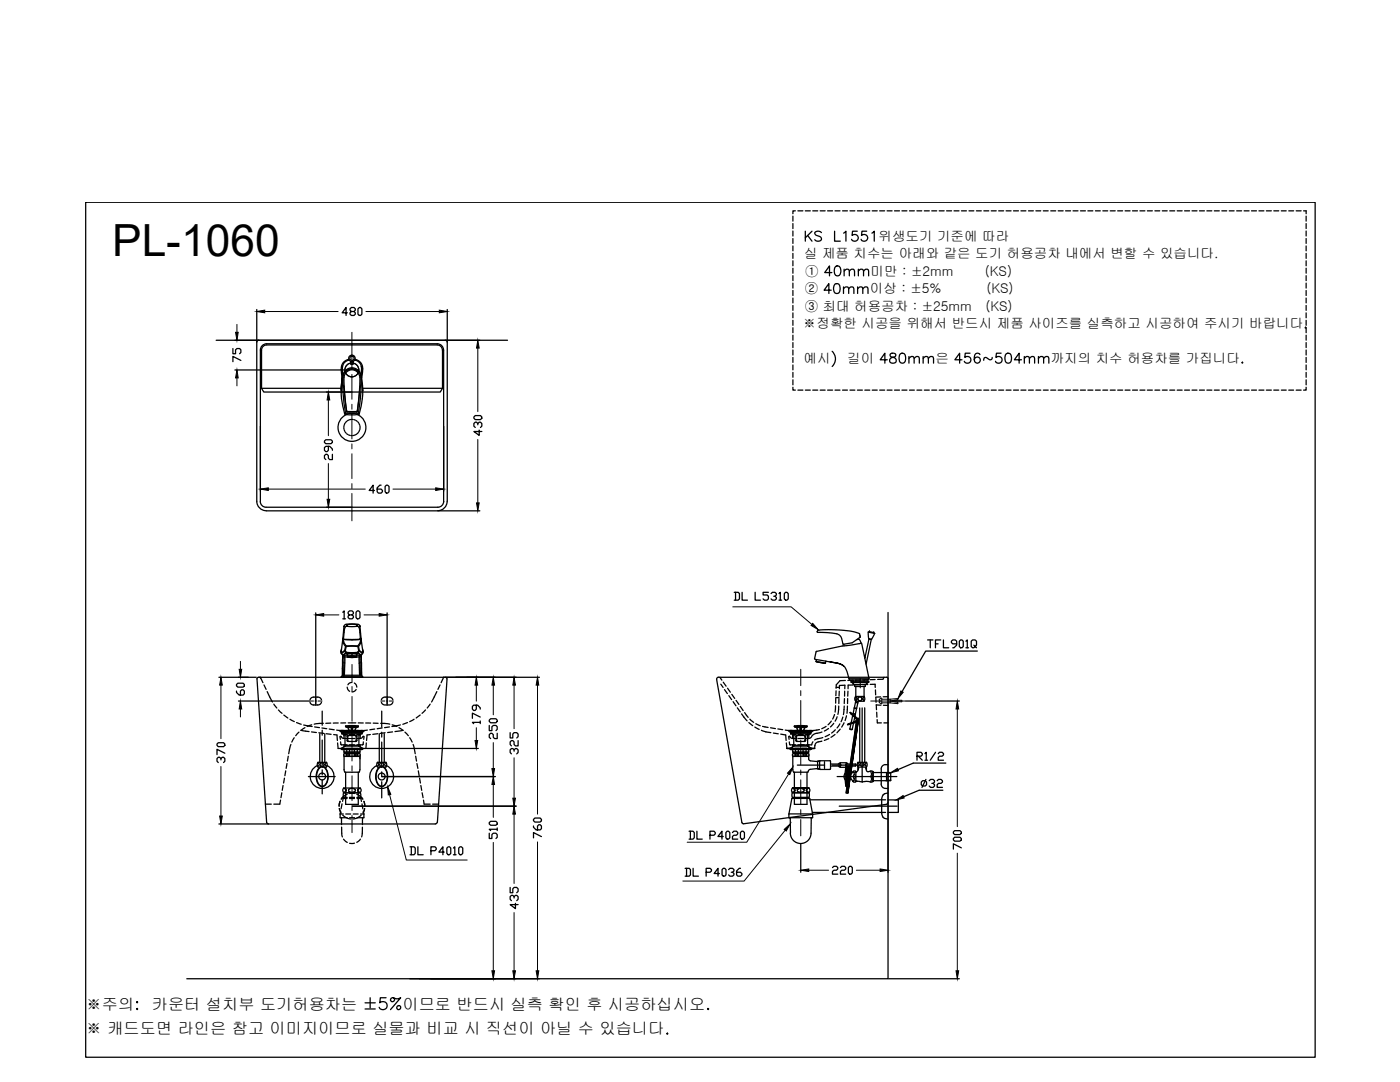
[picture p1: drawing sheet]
<svg xmlns="http://www.w3.org/2000/svg" width="279mm" height="216mm" viewBox="0 0 279 216" stroke-linecap="round" stroke-linejoin="round" font-family="sans-serif">
<g fill="none" stroke="#000" stroke-width=".2">
<path d="M70.2 66.3v5.4M70.2 72.7v1M70.2 74.7v5M70.2 80.7v1M70.2 82.6v5M70.2 88.6v1M70.2 90.5v5M70.2 96.5v1M70.2 98.5v5.4M70.3 132.6v3.4M70.3 137v1M70.3 139v4.9"/>
<path d="M159.8 133.6v3.2M159.8 137.8v1M159.8 139.8v4.9M70.3 144.9v1M70.3 146.9v4.9M70.3 152.8v1M70.3 154.8v5M159.8 145.7v1M159.8 147.7v4.9M159.8 153.6v1M159.8 155.6v5M70.3 160.7v1"/>
<path d="M70.3 162.7v3.4M159.8 161.6v.9M159.8 163.5v3.3"/>
</g>
<!-- layer: 0 -->
<g fill="#000" stroke="#000" stroke-width=".2">
<path d="M47 66.3h.5l-.2 1.6zM47.3 73.8l.2 1.6h-.5zM51.2 62.2l1.6-.3v.5zM65.5 78.2l.3 1.6h-.5zM87.7 61.9l1.6 .3-1.6 .2zM95.4 67.9l.2 1.6h-.5zM52 97.6l1.6-.3v.6zM65.3 99.6h.5l-.3 1.6zM87 97.3l1.5 .3-1.5 .3zM95.1 100.3h.5l-.2 1.6zM44.1 135.1l.3 1.6h-.6zM47.7 133.6h.5l-.2 1.5z"/>
<path d="M63 122.7l1.6-.3v.6zM75.7 122.4l1.6 .3-1.6 .3zM95.1 135.1l.2 1.6h-.5zM98.4 135.1l.3 1.6h-.5zM102.6 135.1l.3 1.6h-.6zM107.3 135.1l.2 1.6h-.5zM162.2 124.4l1.1 1.2-1.4-.8zM77.4 157l.6 1.5-.5 .1zM94.8 147.8h.5l-.2 1.5zM98.2 153.4h.5l-.3 1.6zM98.4 155l.3 1.5h-.5zM102.3 159.3h.6l-.3 1.6z"/>
<path d="M158.2 153.1l-.6 1.5-.4-.3zM177.7 154.2l1.4-.9 .2 .5zM178.9 159.6l1.3-.9 .2 .5zM191.1 139.9l.2 1.6h-.5zM43.8 162.8h.6l-.3 1.6zM102.6 160.9l.3 1.5h-.6zM156.5 165.5l1.2-1.1-.8 1.4zM159.8 173.6l1.6-.2v.5zM175.6 173.4l1.6 .2-1.6 .3zM98.2 193.7h.5l-.3 1.6zM102.3 193.7h.6l-.3 1.6zM107 193.7h.5l-.2 1.6z"/>
<path d="M190.8 193.7h.5l-.2 1.6z"/>
</g>
<g fill="none" stroke="#000" stroke-width=".2">
<path d="M47.3 64.7v1.6M47.3 75.4v1.6M52.8 62.2h14.7M65.5 79.8v7.1M73 62.2h14.7M95.4 69.5v12.6M53.6 97.6h19.3M65.5 92.5v7.1M78.4 97.6h8.6M95.4 87.7v12.6M44.1 136.7v10.7M48 132v1.6"/>
<path d="M61.7 139.9h.9M62.9 139.9h.3M63 139v1.8M63.5 139.9h.8M64.6 122.7h3M72.6 122.7h3.1M76 139.9h.8M77.1 139.9h.3M77.3 139v1.8M77.7 139.9h.8M95.1 136.7v3.2M98.4 136.7v5.9"/>
<path d="M102.6 136.7v8.7M107.3 136.7v25.7M146.2 121.1h11.7l4.1 3.5M173.1 135.7v.9M44.1 152.9v9.9M48 141.5v1.6M68.6 146.6v.8h1.7M68.6 148.6v.7M77.7 158.6l3.4 13h12.1M98.4 148.2v5.2M98.4 156.5v6.6M102.6 151.2v8.1"/>
<path d="M157.4 154.4l-8.4 13.7h-11.9M191.1 141.5v23.4M98.4 168.1v25.6M102.6 162.4v13.9M107.3 168v25.7M156.7 165.7l-8.2 10.1h-12.2M161.4 173.6h4M170.9 173.6h4.7M191.1 170.2v23.5M102.6 182.1v11.6"/>
</g>
<g fill="none" stroke="#000" stroke-width=".25">
<path d="M46.9 67.9h4.6M46.9 73.8h21.8M51.2 61.8v6.4M51.6 67.9l-.3 .2-.1 .2v31.7a1.89 1.89 0 0 0 1.9 1.9M51.6 67.9h37.3M52.2 77.5h15.9M53.2 68.6a1.26 1.26 0 0 0-1.2 1.3M53.2 68.8a1.03 1.03 0 0 0-1 1.1M65.2 78.2h4.9M72.4 77.5h15.9M87.3 68.6a1.26 1.26 0 0 1 1.2 1.3M87.3 68.8a1.03 1.03 0 0 1 1 1.1"/>
<path d="M88.5 69.9v30.2M88.8 67.9l.5 .4-.1 31.7a1.89 1.89 0 0 1-1.9 1.9M89 67.9h6.8M89.3 61.8v6.4M52 85.1v12.9M68.7 84.9l-.1 .2M68.9 84.4l-.2 .3M69.2 84.1l-.2 .2M69.6 83.8l-.3 .2M69.6 86.8l.3 .1M70 83.7l-.3 .1M70 86.9h.3"/>
<path d="M70.1 83.7h.4M70.6 83.7l.3 .1M70.8 86.8l-.3 .1M71 83.9l.3 .2M71.2 86.6l-.3 .2M71.4 84.2l.2 .2M71.5 86.3l-.2 .2M71.7 84.6l.1 .3M71.8 85.9l-.2 .3M71.8 85.4v.3M71.8 85l.1 .3M65.2 101.2h4.9"/>
<path d="M87.5 101.9h8.3M146.5 118.2h.8l.3 .2v1.1l-.3 .3h-.8M146.8 118.2v1.6M148.1 118.2v1.6h1.1M150.7 118.2v1.6h1.1M153.4 118.2h-1.1v.5h.8l.3 .3v.5l-.3 .3h-.5l-.3-.3M153.9 118.4l.3-.2h.5l.2 .2v.3l-.2 .3h-.3M154.7 119l.2 .2v.3l-.2 .3h-.5l-.3-.3M155.5 118.4l.2-.2v1.6M155.5 119.8h.5M156.8 118.2h.3l.2 .2v1.1l-.2 .3h-.3l-.3-.3v-1.1zM43.7 135.1h5.9"/>
<path d="M47.6 139.9h14.1M52 135.1l.5 1.1M52.7 136.7l.4 .9M53.3 138l1.1 2.1M63 122.3v18.2M64.2 139.6l-.5-.5h-1.2l-.4 .2-.2 .4M69.3 137.1l.1 .5 .4 .3M70.3 136.2l-.5 .1-.4 .3M70.7 136.3l.4 .3 .1 .5M71.1 137.6l-.3 .3-.5 .2M77.3 122.3v18.2M78.4 139.6l-.2-.3-.4-.2h-1.1l-.4 .2-.2 .4"/>
<path d="M87.2 138l-1.1 2.1M87.8 136.7l-.4 .9M88.5 135.1l-.5 1.1M88.6 135.1h19.1M143.4 135.1l-.3 .2-.1 .3M143.7 135.1l.4 .6M143.8 136.5l.5 .7M144.3 136.1l.6 .8M144.6 137.6l.6 .8M145.2 137.3l.6 .8M145.5 138.8l.5 .8M146.1 138.5l.5 .9"/>
<path d="M146.9 139.8l.6 .8M166.8 139.3v1M166.8 139.2h.6M166.9 137.9l-.1 .9M166.9 137.2h.6M167.4 139.4v1M167.5 137.9l-.1 1M167.5 137.4v-.6l1.1-.1v.7M168.5 139.4v1M168.6 137.9v1M168.7 135.8h-1.1l-.7 .8v.7M169.2 139.4l-.1 1"/>
<path d="M169.2 137.9v1M170.2 135.7l-1 .1M170.2 136.7h-.9l-.1 .7M170.3 135.7v1M171.7 135.7h-1M171.7 136.6l-1 .1M173.2 135.6l-1 .1M173.2 136.6h-1M173.7 136.6l.9-.1 .1 .7M174.6 135.6h-.9M174.7 137.7l.1 1M174.8 139.1v1"/>
<path d="M175.7 139.1h-.9M176.4 135.1l-.2 .4-1 .1M177 135.1l.2 .3M177.2 122.2v73.1h-139.9M177.2 139h-.9M180.7 139.9h10.8M54.7 140.5l.5 .8M55.6 141.7l.7 .6M56 159.7l-.2 .8h-1.1M56.2 158.2l-.1 1M56.5 156.7l-.2 1M56.6 142.7l.8 .6"/>
<path d="M56.8 155.3l-.2 .9M57 153.8l-.1 1M57.3 152.4l-.2 .9M57.5 150.9l-.1 1M57.9 143.5l.8 .5M58.1 148.5l-.5 1.9M58.7 147.2l-.5 .9M59.2 144.2l.9 .3M59.7 146.1l-.7 .7M60.6 144.7l1.7 .3M60.9 145.2l-.9 .5 1.7 .3M62.2 146l.9 .2"/>
<path d="M62.2 144.6l-.9 .4M62.8 145l1 .2M63.6 146.2l1 .1M64.2 140.1l-.3 .4-.4 .2h-1l-.4-.2-.2-.4M64.2 145.3l1 .1M64.5 144.3l-1.8 .2M65.1 146.4l1 .1M65.7 145.5l1 .1M66 144.3h-1M66.6 146.6l.6 .1 .1 1.1M67.2 145.7l.6 .1M67.4 148.2l.1 1.1h1"/>
<path d="M67.5 144.3h-1M67.8 145.8h.9M67.8 145.8l.8 .8h.7M68 148l.1 .6h1.2M68.5 159.3h.8M68.5 159.3l-.1 .6M68.6 158.2v.9h.7M68.6 147.4l-.7-.5v.6M68.6 146.7h.7M69 144.2l-1 .1M69 145.8h1.3M69 149.3h1"/>
<path d="M69.3 159.2h-.6l-.2 .1M69.5 144.2h1.5M69.7 159.1h1M69.7 148.6h1M69.7 159.3h1M69.7 159.2h1M69.8 146.6h.9M69.8 146.7h.9M70.3 147.4h.5M70.5 145.8h1M70.5 149.3h1M71.2 146.6h.7v.8h-.6"/>
<path d="M71.2 159.2h.6l.2 .1M71.2 159.3h.8M71.5 144.2l1 .1M71.9 147.4l.7-.5v.6M71.9 148.6v.7M71.9 158.2l.1 .4-.1 .5h-.7M72 145.8h.7M72 159.3l.1 .6M72.5 148l-.1 .6h-1.2M72.7 145.8l-.8 .9h-.7M73 144.3h1M73.1 148.2l-.1 1.1h-1"/>
<path d="M73.1 149.3h22.4M73.3 145.7l-.6 .1M73.9 146.6l-.6 .1-.1 1.1M74.5 144.3h1M74.8 145.5l-1 .1M75.4 146.4l-1 .1M76 144.3l1.8 .2M76.3 145.3l-1 .1M76.3 155h22.5M76.9 146.2l-1 .1M77.7 145l-.9 .2M78.3 144.6l.9 .4"/>
<path d="M78.3 146l-.9 .2M78.4 140.1l-.2 .4-.4 .2h-1.1l-.4-.2-.2-.4M79.6 145.2l.9 .5M79.9 144.6l-1.7 .4M80.4 145.7l-1.6 .3M80.8 146.1l.7 .7M81.3 144.2l-.9 .3M81.8 147.2l.5 .9M82.4 148.5l.5 1.9M82.6 143.5l-.8 .5M83 150.9l.1 1M83.2 152.4l.2 .9"/>
<path d="M83.5 153.8l.2 1M83.7 155.3l.2 .9M83.9 142.7l-.8 .6M84 156.7l.2 1M84.2 158.2l.2 1M84.5 159.7l.1 .8h1.3M84.9 141.7l-.7 .6M85.9 140.5l-.6 .8M146.3 140l.6 .8M147.2 141.2l.5 .8M147.7 141l.6 .8M148 142.4l1.1 1.4"/>
<path d="M148.6 142.2l.7 .9M149.5 144.2l.7 .6M149.6 143.5l.8 .6M150.6 145.1l.9 .4M150.8 144.4l.9 .4M152 145.7l1.8 .5M152.2 144.9l1.1 .3M153.8 145.2l.9 .2M154.3 146.3l1 .1M155.2 145.5l1 .1M155.8 146.5l1 .2 .1 1.1M156.7 145.7l.6 .1"/>
<path d="M156.9 148.2l.1 1.1h1.2M157.3 145.8h1M157.3 145.8l.9 .8M157.5 148l.2 .6h1.1M158 159.3h3.6l.6 3.1v.8h-4.8v-.8zM158.1 158.2v.9M158.1 159.1h3.4M158.2 146.6v.8M158.2 147.4l-.7-.5v.6M158.2 146.6v.1M158.2 148.6v.7M158.2 146.7h.6"/>
<path d="M158.2 147.4h.6M158.3 159.2l-.3 .1M158.6 145.8h1.2M158.6 149.3h1M158.8 146.6l-.6 .1M159.2 147.4h1.2M159.2 148.6h1.5M159.3 146.6h1M159.3 146.7h1M160.1 145.8h.9M160.1 149.3h.9M160.8 146.6h.6"/>
<path d="M160.9 147.4h.5M161.3 159.2l.3 .1M161.4 146.6v.8M161.4 146.6v.1M161.4 158.2v.9M161.5 145.8h.8M162.2 148l-.2 .6h-1.1M162.3 145.8l-.9 .9h-.6M163.5 145.6l-1.2 .2M164 147.9l-.8 .2-.4 .2-.2 1h-1.2v-.7M164 146.1l-.3 .1a1.79 1.79 0 0 0-1.8 .9l-.5 .3M164.2 147.2l-1.6 .5"/>
<path d="M164.9 144.9l-.9 .5M165.4 145.4l-.9 .5M165.4 147.4l-.9 .3M165.6 146.6l-.9 .4M165.9 143.9l-.7 .7M166.4 144.3l-.7 .7M166.6 142.6l-.4 .9M166.6 146.6l-.8 .5M166.7 145.6l-.7 .7M166.8 140.8l-.1 1.3M167.1 143l-.4 .9M167.4 140.9l-.2 1.7"/>
<path d="M167.6 144.4l-.6 .9M167.7 145.5l-.7 .7M168.2 143.1l-.3 .9M168.4 144.2l-.4 .9M168.5 140.9l-.2 1.7M168.9 142.8l-.2 1M169.1 140.9l-.1 1.4M175 142.1v1M175 143.6l.1 .6h.8M175.8 140.7l-.9-.1v1M176.3 140.7l.9 .1M176.4 144.2h.8"/>
<path d="M182.3 152.3l-3.1 1.3M183.4 157.7l-3.1 1.3M43.7 164.4h9.9M53 160.5h1.1M53.2 164l.4 .4M67.9 162.4v.8l.3 .1v1.2M67.9 162.4h.6M68 161.9l-.1 .5M68.1 163.2h1.2M68.2 165l.1 2M68.3 160.4l-.2 1M68.6 167.4l.7 .7"/>
<path d="M69 162.4h1M69.8 163.2h1M70.4 160.9h32.6M70.5 162.4h1M70.7 168.2l-.9 .1M71.2 163.2h1.3M71.9 167.4l-.7 .7M72 162.4h.6M72.2 160.4l.2 1M72.3 165.1l-.1 1.9M72.5 161.9l.1 1.3-.3 .1v1.2M81.8 169h.8l.3 .2v1.1l-.3 .3h-.8"/>
<path d="M82.1 169v1.6M83.4 169v1.6h1.1M86 169.7h.8l.3-.2v-.3l-.3-.2h-.8v1.6M86.3 160.5h1.2M87.3 164l-.4 .4M88.6 170h-1l.8-1v1.6M89.2 169.2l.3-.2h.2l.3 .2v1.1l-.3 .3h-.2l-.3-.3zM90.5 169.2l.3-.2v1.6M90.5 170.6h.5M91.5 169.2l.3-.2h.3l.3 .2v1.1l-.3 .3h-.3l-.3-.3zM157.4 162.4h4.8M157.6 163.2l.2 3.1"/>
<path d="M159.8 168.4v5.6M162 163.2l-.1 3a2.06 2.06 0 0 1-2.1 2.1 2.06 2.06 0 0 1-2.1-2.1M177.2 160.1l-.3 .4M177.2 160.2v13.8M81.8 195.3h25.9M177.3 195.3h14.2"/>
</g>
<!-- layer: 6 -->
<g fill="none" stroke="#000" stroke-width=".25">
<path d="M63.3 152.8a2.38 2.38 0 0 0-.9 3.6 2.38 2.38 0 0 0 3.8 0 2.38 2.38 0 0 0-.9-3.6M63.4 152.2l.3 .4-.3 .3M63.5 152.1a.79 .79 0 0 0 0 .9l.4 .1M63.5 152.1h1.7M63.7 153.2a.99 .99 0 0 1 1-.2 .99 .99 0 0 1 .6 .9 2.66 2.66 0 0 1-.7 3 1.28 1.28 0 0 1-1.5-1.4 2.84 2.84 0 0 1 .6-2.3zM63.7 153.3a.87 .87 0 0 1 1-.2 .87 .87 0 0 1 .5 .8 2.43 2.43 0 0 1-.7 3 1.33 1.33 0 0 1-1.3-1.6l.1-1.1zM63.8 146.4v5.7M64.8 146.4v5.7M65.1 152.1a.79 .79 0 0 1 0 .9l-.4 .1M65.2 152.2l-.2 .1a.33 .33 0 0 0-.1 .4 .33 .33 0 0 0 .3 .2M75.2 152.8a2.38 2.38 0 0 0-.9 3.6 2.38 2.38 0 0 0 3.7 0 2.38 2.38 0 0 0-.9-3.6M75.3 152.2l.1 .1a.33 .33 0 0 1 .2 .4 .33 .33 0 0 1-.3 .2"/>
<path d="M75.3 152.1a.79 .79 0 0 0 0 .9l.5 .1M75.4 152.1h1.6M75.6 153.2a.99 .99 0 0 1 1-.2 .99 .99 0 0 1 .6 .9 2.66 2.66 0 0 1-.7 3 1.28 1.28 0 0 1-1.5-1.4 2.84 2.84 0 0 1 .6-2.3zM75.6 153.3a.89 .89 0 0 1 .9-.2 .89 .89 0 0 1 .6 .8 2.43 2.43 0 0 1-.7 3 1.31 1.31 0 0 1-1.3-1.6v-1.1zM75.7 146.4v5.7M76.7 146.4v5.7M77 152.1a.79 .79 0 0 1 0 .9l-.4 .1M77.1 152.2l-.3 .4 .3 .3M167.1 155h11.9M168.4 154.9l.3 .7M168.7 154.3l-.3 .6M168.8 153l-.1 2 .2 1.9"/>
<path d="M168.8 153.1v3.8M168.9 156.9h.4M169 153v3.9M169 153l-.2 .1M169 156.9h.2M169 155.4h.3M169 155.3h.3M169 155.2h.3M169 155.1h.3M169 155.9h.3M169 155.8h.3M169 155.7h.3"/>
<path d="M169 155.6h.3M169 155.5h.3M169 156.6h.3M169 156.5h.3M169 156.3h.3M169 156.2h.3M169 156.1h.3M169 156h.3M169 156.4h.3M169 156.8h.3M169 156.7h.3M169 154.4h.3"/>
<path d="M169 154.5h.3M169 154.6h.3M169 154.7h.3M169 154.8h.3M169 154.9h.3M169 155h.3M169 154.2h.3M169 154.3h.3M169 153h.3M169 153.1h.3M169 153.6h.3M169 153.2h.3"/>
<path d="M169 153.3h.3M169 153.5h.3M169 153.4h.3M169 153.7h.3M169 154h.3M169 153.8h.3M169 153.9h.3M169 154.1h.3M169.2 156.9l.1 .1M169.3 153l.1-.1v4.1h-.1M169.3 153v4M169.3 153h-.3"/>
<path d="M169.4 155.3h.4M169.4 154.6h.4M169.8 154.5v.9l.4 .5M170.1 154.1l-.3 .4M170.2 155.9a.39 .39 0 0 0 .6 0h.3M170.2 154.1h-.1M170.3 156l.2-.4 .2 .4M170.4 154.6a.38 .38 0 0 1 .3 .3 .38 .38 0 0 1-.3 .4zM170.7 153.9l-.2 .4-.2-.4M170.8 153.9a.43 .43 0 0 0-.6 .1M170.8 154v1.9M170.8 155.8h.1"/>
<path d="M170.8 154h.1M170.9 155.9h.1M170.9 154l-.1 .1M171 154l-.1 .1M171.1 155.9h.5M171.2 152.2l.3 .4-.3 .3M171.2 152.1a.79 .79 0 0 0 0 .9M171.2 153.1h1.7v.7l.4 .2M171.2 153.4h.1l-.1 .2M171.2 153.1v.7l-.3 .2M171.2 152.1h1.7M171.3 153.1v.3"/>
<path d="M171.6 141.3v10.8M172.1 141.3v14.8M172.6 141.2v10.9M172.6 155.9l-1 .1M172.8 153.1v.3M172.9 152.1a.79 .79 0 0 1 0 .9M172.9 153.4h-.1l.1 .2M173 152.2l-.2 .1a.33 .33 0 0 0-.1 .4 .33 .33 0 0 0 .3 .2M173.2 154l.7-.2 .4 .2M173.8 153.9l.2 .5 .2-.5M173.9 154.6a.37 .37 0 0 1 .3 .3 .37 .37 0 0 1-.3 .4zM174.2 156l-.2-.5-.2 .6"/>
<path d="M174.3 155.8h.1M174.3 154v1.9v-.1M174.3 154.1l3.5 .1M174.3 155.9l-.4 .2-1.3-.2M175.9 153.5v2.9a1 1 0 0 0 1.3 .9M176.9 154.1l.9 .1M176.9 154.1v1.7M177.2 152.6a1.01 1.01 0 0 0-1.3 .8M177.8 154.2v1.5M177.8 155.7l-.9 .1M177.8 155.7l-3.5 .1"/>
<circle cx="64.3" cy="154.9" r=".69"/>
<circle cx="64.3" cy="152.6" r=".38"/>
<circle cx="76.1" cy="152.6" r=".38"/>
<circle cx="76.2" cy="154.9" r=".69"/>
<circle cx="172.1" cy="152.6" r=".38"/>
</g>
<!-- layer: 3 -->
<g fill="none" stroke="#000" stroke-width=".25">
<path d="M158.2 43.1v1M158.2 44.6v1M158.2 46.1v1M158.2 47.6v1M158.2 49.1v1M158.2 50.6v1M158.2 52v1M158.2 53.5v1M158.2 55v1M158.2 56.5v1M158.2 58v1M158.2 59.5v.9"/>
<path d="M158.7 42.1h-.5v.5M159.2 42.1h1M160.7 42.1h1M162.2 42.1h1M163.7 42.1h1M165.2 42.1h1M166.6 42.1h1M168.1 42.1h1M169.6 42.1h1M171.1 42.1h1M172.6 42.1h1M174.1 42.1h1"/>
<path d="M175.6 42.1h1M177 42.1h1M178.5 42.1h1M180 42.1h1M181.5 42.1h1M183 42.1h1M184.5 42.1h1M185.9 42.1h1M187.4 42.1h1M188.9 42.1h1M190.4 42.1h1M191.9 42.1h1"/>
<path d="M193.4 42.1h1M194.9 42.1h.9M196.3 42.1h1M197.8 42.1h1M199.3 42.1h1M200.8 42.1h1M202.3 42.1h1M203.8 42.1h.9M205.3 42.1h.9M206.7 42.1h1M208.2 42.1h1M209.7 42.1h1"/>
<path d="M211.2 42.1h1M212.7 42.1h1M214.1 42.1h1M215.6 42.1h1M217.1 42.1h1M218.6 42.1h1M220.1 42.1h1M221.6 42.1h1M223.1 42.1h.9M224.5 42.1h1M226 42.1h1M227.5 42.1h1"/>
<path d="M229 42.1h1M230.5 42.1h1M232 42.1h.9M233.4 42.1h1M234.9 42.1h1M236.4 42.1h1M237.9 42.1h1M239.4 42.1h1M240.9 42.1h1M242.3 42.1h1M243.8 42.1h1M245.3 42.1h1"/>
<path d="M246.8 42.1h1M248.3 42.1h1M249.8 42.1h1M251.2 42.1h1M252.7 42.1h1M254.2 42.1h1M255.7 42.1h1M257.2 42.1h1M258.7 42.1h1M260.2 42.1h.5v.5M260.7 43.1v1M260.7 44.6v1"/>
<path d="M260.7 46.1v1M260.7 47.6v1M260.7 49.1v1M260.7 50.6v1M260.7 52v1M260.7 53.5v1M260.7 55v1M260.7 56.5v1M260.7 58v1M260.7 59.5v.9M158.2 77.3v.5h.5M158.2 61v.9"/>
<path d="M158.2 62.4v1M158.2 63.9v1M158.2 65.4v1M158.2 66.9v1M158.2 68.4v1M158.2 69.8v1M158.2 71.3v1M158.2 72.8v1M158.2 74.3v1M158.2 75.8v1M159.2 77.8h1M160.7 77.8h1"/>
<path d="M162.2 77.8h1M163.7 77.8h1M165.2 77.8h1M166.6 77.8h1M168.1 77.8h1M169.6 77.8h1M171.1 77.8h1M172.6 77.8h1M174.1 77.8h1M175.6 77.8h1M177 77.8h1M178.5 77.8h1"/>
<path d="M180 77.8h1M181.5 77.8h1M183 77.8h1M184.5 77.8h1M185.9 77.8h1M187.4 77.8h1M188.9 77.8h1M190.4 77.8h1M191.9 77.8h1M193.4 77.8h1M194.9 77.8h.9M196.3 77.8h1"/>
<path d="M197.8 77.8h1M199.3 77.8h1M200.8 77.8h1M202.3 77.8h1M203.8 77.8h.9M205.3 77.8h.9M206.7 77.8h1M208.2 77.8h1M209.7 77.8h1M211.2 77.8h1M212.7 77.8h1M214.1 77.8h1"/>
<path d="M215.6 77.8h1M217.1 77.8h1M218.6 77.8h1M220.1 77.8h1M221.6 77.8h1M223.1 77.8h.9M224.5 77.8h1M226 77.8h1M227.5 77.8h1M229 77.8h1M230.5 77.8h1M232 77.8h.9"/>
<path d="M233.4 77.8h1M234.9 77.8h1M236.4 77.8h1M237.9 77.8h1M239.4 77.8h1M240.9 77.8h1M242.3 77.8h1M243.8 77.8h1M245.3 77.8h1M246.8 77.8h1M248.3 77.8h1M249.8 77.8h1"/>
<path d="M251.2 77.8h1M252.7 77.8h1M254.2 77.8h1M255.7 77.8h1M257.2 77.8h1M258.7 77.8h1M260.7 77.3v.5h-.5M260.7 61v.9M260.7 62.4v1M260.7 63.9v1M260.7 65.4v1M260.7 66.9v1"/>
<path d="M260.7 68.4v1M260.7 69.8v1M260.7 71.3v1M260.7 72.8v1M260.7 74.3v1M260.7 75.8v1M71.3 82.7a2.78 2.78 0 0 1 1.2 4.3 2.78 2.78 0 0 1-4.5 0 2.78 2.78 0 0 1 1.2-4.3M68.1 149.3h4.3M68.1 145.9h4.3M68.1 145.9l.2 .1M68.1 145.8v.1M68.1 145.8h.1"/>
<path d="M68.1 145.8h4.2M68.2 149.4l.1 .2 4-.1M68.2 146v.1M68.2 146.1h.1M68.3 146.4h.1M68.3 146h.1M68.3 146h3.9M68.3 146.3l-.1 .1M68.3 146.1h3.9M68.3 146.3h3.9M68.5 146.1v.2M68.6 150.8l.3 .1 .2-.1"/>
<path d="M68.6 150.1h.6M68.6 149.6l.1 .5h2.9M68.9 146.4v2.5l-.8 .4M68.9 148.6v.3M68.9 148.9h2.7M68.9 148.7h2.7M68.9 150.1v.3h2.7v-.3M69 154.1v6.4h2.5v-6.4M69 144.8l.1 .3h2.3l.1-.2h-2.5M69 144.9l1.5-.1 1 .1M69.1 150.5l-.4-.1-.1 .4M69.2 150.5h.5"/>
<path d="M69.2 150.5v.3h.5v-.3M69.2 149.6v.4h.6M69.3 147l.2-.2h1.5l.2 .2v.7l-.2 .2h-1.5l-.2-.2M69.3 147v.8M69.4 145.2l-.1-.1 .8 .1M69.4 145.2l.2 .3-.2 .3M69.6 146.8l-.2 .2v.7l.2 .2M69.7 150.8l.5 .1M69.8 150h.9M69.8 149.6v.4M70.1 145.2h.3M70.1 145.2v.6"/>
<path d="M70.2 145.1v.5M70.2 150.4l-.5 .1M70.3 150.9h-1.6v2.7l.1 .5M70.3 150.9h1.3M70.3 150.4l.5 .1M70.3 145.1v.5M70.3 145.6h-.1v.2M70.3 145.6v.2M70.4 145.2v.6M70.7 149.6v.4h.6v-.4M70.8 150.5h.6v.3h-.6zM70.8 150.8l-.5 .1"/>
<path d="M70.9 146.8l.2 .2v.7l-.2 .2M71.1 145.2l.1-.1-.8 .1M71.1 145.2l-.2 .3 .2 .3M71.3 150.1h.5M71.4 150.5l.4-.1 .1 .4M71.4 150.8l.2 .1 .3-.1M71.6 146.4v2.5M71.6 148.6v.3M71.6 148.9l.8 .4M71.6 150.9l.2 .1M71.8 153.6l-.1 .5h-2.9M71.8 149.6v.4l-.2 .1"/>
<path d="M71.8 151v2.6M71.9 146.1v.2M72.2 146.3v.1h-3.9M72.2 146v.1M72.2 146h.1M72.3 149.4v.1M72.3 145.8h.1M72.4 145.9l-.2 .1M72.4 145.8v.1M157.6 149.3h4.4M157.7 145.9h4.2M157.7 145.8v.1"/>
<path d="M157.7 145.9l.1 .1M157.7 145.8h-.1M157.7 145.8h4.2M157.8 149.4v.2l4-.1M157.8 146v.1M157.8 146.1h.1M157.8 146h.1M157.8 146.4h.1M157.8 146h4M157.8 146.3v.1M157.8 146.3h4v.1h-4M157.8 146.1h4"/>
<path d="M158.1 146.1v.2M158.2 150.8l.2 .1 .3-.1M158.2 150.1h.5M158.2 149.6l.1 .5h2.9M158.4 148.6l.1 .3M158.4 150.1v.3h2.8v-.3M158.4 146.4v2.5M158.4 148.9h2.8M158.4 148.7h2.8M158.4 148.9l-.8 .4M158.5 154.1v6.4h2.6v-6.4M158.6 144.8v.3h2.4l.1-.2"/>
<path d="M158.6 144.9l1.5-.1 1 .1h-2.6M158.7 150.5l-.4-.1-.1 .4M158.7 150.5v.3h.6v-.3M158.7 150.5h.6M158.8 149.6v.4h.5M158.8 147l.2-.2h1.6l.2 .2v.8l-.2 .1h-1.6l-.2-.2M158.8 147v.8M158.9 145.2l-.1-.1 .9 .1M158.9 145.2l.3 .3-.2 .3M159.1 152.7h5.4M159.2 146.8l-.2 .2v.8l.2 .1M159.3 150.8l.5 .1"/>
<path d="M159.3 150h1M159.3 149.6v.4M159.7 145.2v.6M159.7 145.8v-.2h.2v.2M159.8 145.1l-.1 .5M159.8 150.4l-.5 .1M159.8 150.4l.5 .1M159.9 145.1v.5M159.9 145.2v.6M160.3 149.6v.4h.6v-.4M160.3 150.5v.3h.6v-.3M160.3 150.5h.6"/>
<path d="M160.3 150.8l-.5 .1M160.4 146.8l.2 .2v.8l-.2 .1M160.7 145.2l.1-.1-1.1 .1M160.7 145.2l-.3 .3 .2 .3M160.9 150.1h.5M160.9 150.5l.4-.1 .1 .4M160.9 150.8l.3 .1 .2-.1M161.1 150.9h.1M161.2 148.9l.8 .4h-4.4M161.2 148.6l-.1 .3M161.2 146.4v2.5M161.3 153.8l-.1 .3h-2.8"/>
<path d="M161.4 151l-3.2-.1v2.7l.2 .5M161.4 151.4l.3 .4M161.4 149.6v.4l-.2 .1M161.4 151v.4M161.5 146.1v.2M161.7 151.8l1.6 .1M161.8 146h.1M161.8 146v.1M161.8 149.4v.1M161.9 145.8h.1M161.9 145.9l-.1 .1M161.9 145.8v.1"/>
<path d="M163.3 153.5h-1.6l-.4 .3M163.3 151.9h.1M163.3 153.4v.1M163.3 153.5h.3M163.3 151.9h.3M163.6 151.9h-.4v1.5h.4M163.6 151.9v1.6M163.6 153.5h2M164.5 152v1.3M165.6 151.8l.1 .1M165.6 151.8l-2 .1M165.7 152.5h2"/>
<path d="M165.8 151.9l-.1 1.5-.1 .1M166.1 152.7h6.2M167.6 152.8l.1 .1M167.7 152.4l-.1 .1M167.7 152.4h.1M167.7 152.9h.1M167.7 152.4l.1 .1M167.7 152.5l.1 .1M167.8 152.8l-.1 .1h-1.9M167.8 152.6v.2M168.9 152.2l.3 .3M168.9 152.2h-1.2l-.3 .3"/>
<path d="M168.9 152.5h1.9l-.1 .4h-1.8M168.9 152.9h.1M168.9 152.4h.1M168.9 152.4v.5M168.9 152.4l.1 .1M169 152.9h-.1M169 152.8l-.1 .1M169.2 152.9l-.3 .2h-1.2l-.3-.2M27.4 199.9l.1 .1-.1 .1-.1-.1zM73.9 199.1v2M77 199.1h-1.1l-.1 1a.84 .84 0 0 1 1.3 0 .84 .84 0 0 1-.2 1.3 .84 .84 0 0 1-1.2-.4M78.5 199.1l.2 .2a.46 .46 0 0 1-.5 .6l-.3-.3a.48 .48 0 0 1 .3-.5 .48 .48 0 0 1 .5 .1 1.24 1.24 0 0 0 1.3-.1l-2.1 2.4"/>
<path d="M27.3 201.3l.1-.1 .1 .1-.1 .2zM72.9 200.1h2M72.9 201.3h2M79.3 200.8l.5-.1 .2 .2a.46 .46 0 0 1-.6 .6l-.2-.3zM141.2 201.3l.1-.1 .1 .1-.1 .2z"/>
<circle cx="70.2" cy="73.8" r="1.39"/>
</g>
<!-- layer: 4 -->
<g fill="none" stroke="#000" stroke-width=".25">
<path d="M67.9 159.9l-.2 1M67.9 159.9l-.2 .9M68.6 157.3h.1M68.6 157.2l-.2 .5 .2 .5M68.6 158.2h3.3M68.6 157.2h3.3M68.6 158.2h3.2M68.7 157.3l.4 .3M68.7 158.1h-.1M69.1 157.8l-.4 .3M69.1 157.5v.3M69.3 158.5l-.7 .4-.5 .5 .4-.5"/>
<path d="M69.6 157.9l.1 .1M69.6 157.6v.2M69.7 158l.8 .1M69.8 158.3h.9M70 157.3l-.4 .3M70 157.3h.5M70.5 157.3l.4 .3v.2M70.7 158l-.2 .1M70.9 157.9l-.2 .1M71.2 158.5l.7 .4 .5 .5-.5-.5M71.8 158.1h.1M71.9 157.2l.2 .5-.2 .5"/>
<path d="M71.9 157.3h-.1a.38 .38 0 0 0-.4 .4 .38 .38 0 0 0 .4 .4M72.6 159.9l.2 .9zM158.1 157.3h.1M158.2 157.2l-.2 .5 .2 .5M158.2 158.2h3.2M158.2 157.2h1.6zM158.2 157.3l.4 .3M158.2 158.1h-.1M158.6 157.8l-.4 .3M158.6 157.5v.3M159.1 157.6l.6-.3a.5 .5 0 0 1 .5 .1 .5 .5 0 0 1 .2 .5l-.7 .2-.6-.3M159.2 157.6v.2"/>
<path d="M159.8 157.2h1.6zM161.4 157.2l.2 .5-.2 .5M161.5 157.3a.43 .43 0 0 0-.6 .4 .43 .43 0 0 0 .6 .4M161.6 159.6h15.1M176 159.5v2.7a1.08 1.08 0 0 0 1.2 1.2M177.2 158.3a1.11 1.11 0 0 0-1.2 1.2M177.2 159.6h2.1v2.5h-2.1M67.7 161.3l.4 1M67.7 161.4l.3 .6M68.4 162.6l.6 .5 1 .3M72.1 162.6l-.6 .5-1 .3M72.8 161.3l-.4 .9"/>
<path d="M72.8 161.4l-.3 .6M162.1 162.1h14.6M167.5 160.9h11.5"/>
</g>
<!-- layer: 5 -->
<path d="M17.1 40.4h245.4v170.6h-245.4z" fill="none" stroke="#000" stroke-width=".25"/>
<!-- layer: 1 -->
<g fill="none" stroke="#000" stroke-width=".25">
<path d="M43.1 67.9h58.2M52 69.9v30.1M52.2 69.9v7.6l.4 .7h35.3l.4-.7v-7.6M53.2 68.6h34.1M53.2 68.8h34.1M70.2 75.2h.1M51.9 100.1a1.15 1.15 0 0 0 1.2 1.1h34.3M53.1 101.9h34.3M88.5 100.1a1.15 1.15 0 0 1-1.1 1.1M51.3 135.5l1.9 28.6M51.6 135.1l37.4 .1 .2 .2-1.9 28.7M51.7 135.1l.3 .2"/>
<path d="M70.3 135.1h.1M143 135.6l5.1 28.5M143.4 135.1h33.6M177.2 135.4v24.7M185.1 127.7h1.1M185.7 127.7v1.6M186.7 128.5h.5M187.7 127.7h-1v1.6M188.3 127.7v1.6h1M190.9 128.5h-.8l-.2-.3v-.3l.2-.2h.5l.3 .2v.8l-.5 .6h-.3M191.5 127.9l.2-.2h.3l.2 .2v1.1l-.2 .3h-.3l-.2-.3zM192.8 127.9l.2-.2v1.6"/>
<path d="M192.8 129.3h.5M194.4 128.7l.2 .3-.2 .3h-.3l-.3-.3v-1.1l.3-.2h.5l.3 .2v.8l-.3 .3 .3 .3M195.1 129.9h-10.4l-4.7 8.1M53.6 164.4h33.3M176.9 160.5l-28.5 3.9"/>
</g>
<path d="M70 72.4a1.39 1.39 0 0 1 1.6 1.8 1.39 1.39 0 0 1-2.3 .6 1.39 1.39 0 0 1 .4-2.3l.8-.1M171.7 135.4v1.9M173.8 139.9h6.8M175.4 139.7l.6-.4v1.1l-.6-.3M175.5 139.7h.1v.4h-.1M176 139.5h1.6M177.6 139.5v.7M177.6 139.5l1.6-.1v.2l-1.6 .3 1.6 .2v.3l-1.6-.2M178.5 139.7h1.5v.3h-1.5M176 140.2h1.6" fill="none" stroke="#000" stroke-width=".2"/>
<!-- layer: 7 -->
<g fill="none" stroke="#000" stroke-width=".25">
<path d="M68.1 77.8l.2-2.9a15.7 15.7 0 0 0 .5 7.6M68.3 74.9h.1M68.4 73l-.2 .7 .2 .7M68.4 74.9h.1M68.6 77.1h.1M68.6 77.1v.1M68.6 77.2h.1M68.6 77.2l.1 1M68.7 78.2l.5 3.9M68.9 74a1.84 1.84 0 0 1 2-.5 1.84 1.84 0 0 1 1.2 1.6 32 32 0 0 1-.6 7.3l-2.4 .1a25 25 0 0 1-.6-7.9zM68.9 74.2a1.71 1.71 0 0 1 2.6 0M69.2 74.2a1.59 1.59 0 0 1 1.6-.3 1.59 1.59 0 0 1 1 1.4l-.1 3.4-.4 3.4h-2.1l-.5-5.1a3.4 3.4 0 0 1 .3-2.5z"/>
<path d="M69.6 71.7a2.13 2.13 0 0 0-1.4 2.8l.1 .9M69.7 71.8l-.3 .1M69.7 71.8a1.66 1.66 0 0 0-1.4 2v1.1M70 73.7a1.88 1.88 0 0 0-1.6 2.3l.2 1.1M70 72.5v.2h.2h.3v-.2M70 72.1v.5M70.2 72.2l.3-.1zM70.5 73.7a1.91 1.91 0 0 1 1.6 2.3l-.2 1.2M70.5 72.1v.5M70.5 72.1a.65 .65 0 0 0 .2-1.1 .65 .65 0 0 0-1 .3 .65 .65 0 0 0 .5 .9M70.8 71.8l.2 .1M70.8 71.8a1.67 1.67 0 0 1 1.3 2v.9"/>
<path d="M70.9 71.7a2.09 2.09 0 0 1 1.4 2.8l-.1 .9M71.8 78.2l-.5 3.8-.1 .2M71.9 77.2h.1M71.9 77.2l-.1 1M72.1 73.1l.1 .6-.1 .6M72.1 74.7v.2zM72.1 74.7h.1M72.1 74.9l.3 3M72.1 74.9h.1M72.4 77.9l-.2 2.4-.5 2.2M72.4 77.9h.1M72.4 77.8v.1"/>
<path d="M68.8 82.5l.1 .1M68.8 82.5h.1M68.9 82.6l.8 .2 1.9-.2M68.9 82.6h.1M69.2 82.1l.6 .1h1.4M69.2 82.1h.1M71.2 82.2h.1M71.6 82.6h.1M71.7 82.5h.1M71.7 82.5l-.1 .1M68.1 130h.1M68.1 135.1h4.3"/>
<path d="M68.1 129.7h.1M68.1 130.4h.1M68.1 129.7v.3v-.3M68.1 130.4l.3 .4M68.3 133.4v1.3v-1.3M68.4 131.6v.4v-.4M68.4 132v.8zM68.4 132.8l-.1 .6zM68.4 127.7l.1 .6M68.4 131v.3v-.3M68.4 131.3v.3v-.3M68.4 130.8h.1"/>
<path d="M68.4 130.8v.2v-.2M68.4 127.7h.1M68.4 127.7l-.3 2M68.4 130.8l.2 .1M68.4 127.6h.1M68.4 127.6v.1M68.5 128.3h.1M68.5 128.3l.5 .7 .1-.1M68.5 127.6l.2 .7 .4 .6M68.5 127.6h3.4M68.6 135.1h.1M68.6 130.8l.8 .1"/>
<path d="M68.6 130.8l-.1 .1M68.6 130.9v.1M68.6 130.9h.1M68.6 131h.1M68.6 127.6l1.7 .1 1.6-.1M68.6 131l.2 .1M68.6 131v.1M68.6 131.1v3.6M68.6 131.1h.1M68.6 125l-.2 2.3 .1 .3M68.7 126.2l-.2 1.4M68.8 131.1l-.1 3.6"/>
<path d="M68.8 129.8l-.7 .5v-.3v.4M68.8 131.1h.8M68.8 129.8v.1M68.9 129.8l.3 .4h1.1M68.9 129.8l.2-.8 1.2-.1 1.1 .1 .2 .8M68.9 129.8h.1M69 129l-.2 .8M69 130.3l-.6 .5M69 130.3l-.2-.4-.7 .5M69 130.3h.2l-.6 .5M69.1 128.9h2.3M69.2 130.3l1.1 .1"/>
<path d="M69.3 130.5v.2M69.4 131.1l.9 .1 .8-.1M69.4 130.8v-.1v.4M69.4 130.9h1.7M69.4 131.1l.9-.2 .8 .2M69.4 131.1l.9-.2 .7 .2-.7 .1zM70.3 130.4l.8 .1 .1 .1M70.3 130.4l-.9 .1-.1 .1M70.3 130.2v1M71.1 130.8v-.1v.4M71.2 130.5v.2M71.3 130.2h-1"/>
<path d="M71.4 130.3l.5 .5M71.4 130.3l-1.1 .1M71.4 130.1l-.1 .1M71.4 128.9l.1 .1M71.5 130.3l.6 .5M71.5 130.3h-.1M71.5 129l.2 .8M71.6 129.8l-.2 .3M71.6 129.8h.1M71.7 131.1l.1 3.6M71.7 129.9l-.2 .4M71.7 129.8l.6 .5 .1-.3-.3 .8"/>
<path d="M71.7 129.9l.6 .5M71.7 131.1h-.8M71.7 129.8v.1M71.8 127.6h.1M71.8 126.2l.1 1.4M71.8 125l.3 2.5M71.9 131.1v3.6M71.9 131.1h.1M71.9 131h.1M71.9 131l-.2 .1M71.9 131v.1M71.9 127.6v.4l-.5 .9"/>
<path d="M71.9 130.8h.1M71.9 130.8l-.8 .1M71.9 127.6h.1M72 128.3l-.5 .7M72 128.3h.1M72.1 127.5h.1M72.1 127.5l-.2 .1M72.1 127.6h.1M72.1 127.6v.1M72.1 127.7l-.1 .6M72.1 130.8h.1M72.1 127.7h.1"/>
<path d="M72.1 127.7l.3 2M72.1 130.8l-.2 .2M72.1 131v.3v-.3M72.1 131.6v.4v-.4M72.1 132v.2v-.2M72.1 131.3v.3v-.3M72.1 130.8v.2v-.2M72.1 132.2v.6zM72.1 132.8v.6zM72.2 134.7h-3.9l-.2 .4h4.1M72.2 134.7l-.1-1.3 .1 1.3M72.2 134.7l.2 .4h-2.1"/>
<path d="M72.3 130.4h.1M72.4 129.7h.1M72.4 129.7v.3zM72.4 130h.1M162.6 131.4v.1l.3 .1M162.9 132l1.6 .3M162.9 132l1.8 .3M163.1 132.1h.1M163.1 132.1l1.4 .2M163.3 125.7l-.2 .5a10.9 10.9 0 0 1 4.3 .5l.6 .7 .2 1.2 1.9-.3 1.6-1.2M163.3 125.7a21.7 21.7 0 0 1 8.2 .7M164.5 132.3h.1"/>
<path d="M164.5 132.3h.2M164.8 131.9l-1.9-.3v.4M165.7 132.1l-.9-.2-.1 .4M167 132.3l-1.3-.2 1.3 .2M167 132.3l1.3 .5zM168.4 128.6v.3M169.5 135.4v.3h3.9v-.3M169.8 135.9h3.6v.2l-.1 .1h-3.4zM170.1 136.2l.3 .4M170.4 136.6l.1 .1M170.4 136.6h2.4M170.7 139.1h.1"/>
<path d="M170.8 139.1l.2 .2M170.8 139a.79 .79 0 0 0 0 .9l-.1 .2 .5 .1 .1-.3M170.8 139h1.6M170.8 135.7v.2M170.8 137v2M170.8 139.9h1.6M171 139.3v.3l-.3 .2M171.2 139.3v.3l.3 .2M171.5 139.1l-.3 .2M171.5 139.8h.3M171.5 139.1h.3M171.5 126.4l.2 .7"/>
<path d="M171.5 127.6l.4 .7M171.5 127.6h-.5M171.7 127.1h.1M171.8 139.1l.2 .2M171.9 128.4l.1 .1M171.9 128.3l-3.8 .6-5.1 1.1-.4 1.4M172 139.3v.3l-.2 .2M172.2 139.3v.3l.3 .2M172.4 139a.79 .79 0 0 1 0 .9M172.4 135.7v.2M172.4 137v2M172.5 139.1l-.3 .2"/>
<path d="M172.5 139.1h-.1M172.6 131.4l.8 4h-4a4.6 4.6 0 0 0-1.1-2.6l.1 .1M173 136.4l-.3 .2v.4h-2.1v-.3M173 136.3v.1M173.1 136.2l-.1 .1M173.3 126.1l.1 1.4M173.3 126.1l1.3 .3M173.4 127.5l.5 .1M173.4 127.5h.1M173.4 127.5l-.8 3.9-.6-2.9M173.5 126.1l.8 .1M173.5 126.1h.1"/>
<path d="M173.5 126.1h-.2M173.9 127.6l-1.1 4.9M174.4 126.3h.1M174.4 126.3l.2 .1M174.6 126.4l-.7 1.2M70.3 146.6h.1M169.5 144.4l-.4 .2 .7-.1M169.5 144.4l-.4 .2M169.6 145.5l.5 .1M169.6 145.5l.6-3.1 .5 .1-.6 3.1M169.7 142.1l.5 .4M169.7 142.1l.2 .4z"/>
<path d="M169.9 142.5l1.1 1M169.9 142.4l1 1M170 144.3h.1M170 144.3l.4-.1zM170.3 142.4h.1M170.3 142.7l.4 .4zM170.4 144.2h-.1M170.4 144.2h.1M170.5 141.3l.4 .1-.2 1.1-.4-.1zM170.5 141.3h.1M170.6 143h.1M170.6 142.9l.6 .5"/>
<path d="M170.7 143.1h.1M170.7 142.5h.1M170.7 140.2l.5 .1-.2 1-.5-.1zM170.8 140.1v.1M170.9 143.9h.1M170.9 144.1l-.6 .2M170.9 143.9l-1.4 .5M170.9 143.8v.1M170.9 143.9l-2.1 14.3M170.9 143.5l.1 .1M170.9 141.3v.1M170.9 143.4h.1"/>
<path d="M171 143.5h.1M171 143.9l-2.1 14.3M171 143.5l-.1 .3 .1 .1M171 143.4l.3 .1M171 143.4l.1 .2M171 143.4h.1M171 143.4v.2M171.1 143.6h.2M171.1 143.6l-.1 .3M171.1 143.6l-2.1 14.7M171.2 140.2h.1M171.2 143.6v.1"/>
<path d="M171.2 143.7l.1 .3M171.2 143.7l-2.1 14.6M171.3 143.6v.4M171.3 143.9l-2.1 14.4 2.1-14.3M171.3 143.9v-.3v.3M171.3 143.9h.1M171.3 143.5v.1M171.3 143.5h.1M171.3 143.6h.1"/>
<circle cx="70.2" cy="71.5" r=".43"/>
</g>
<!-- layer: CENTER -->
<path d="M61.6 155h5.3M64.3 141.9v2.8M64.3 145.7v1M64.3 147.7v4.9M64.3 153.6v1M64.3 155.6v2.8M76.2 141.9v3.2M76.2 146.1v1M76.2 148.1v4.9M76.2 154v1M76.2 156v3.2" fill="none" stroke="#000" stroke-width=".25"/>
<!-- layer: 1 -->
<path d="M179.8 137.9l.5 .2-1.1 1.3z" fill="#000" stroke="#000" stroke-width=".2"/>
<!-- layer: 2 -->
<g fill="none" stroke="#000" stroke-width=".25">
<path d="M160.7 46.1v2M161.2 47l.9 1.1M162.1 46.1l-1.4 1.3M163.9 46.4a.76 .76 0 0 0-1.3 .2l.2 .3 .9 .4 .2 .5a.86 .86 0 0 1-1.3 0M165.9 57.9h-1.4l.9-1.3v2M166 54.4h-1.4l.9-1.3v1.9M166.6 46.1v2h1.1M166.6 56.7a.64 .64 0 0 1 1 .3 1.7 1.7 0 0 1-.2 1.5 .65 .65 0 0 1-.9-.3 1.58 1.58 0 0 1 .1-1.5zM166.8 53.2a.62 .62 0 0 1 .9 .2 1 1 0 0 1-.7 1.6 1.28 1.28 0 0 1-.2-1.8zM168.3 57.6l.5-.4 .5 .1 .1 1.3M168.3 57.2v1.4M168.4 46.5l.4-.4v2"/>
<path d="M168.5 54.1l.4-.4 .5 .1 .1 1.2M168.5 53.7v1.3M169.4 57.6l.4-.4 .5 .1 .1 1.3M169.5 54.1l.5-.4 .4 .1 .1 1.2M171.1 46.1h-1v.9a.7 .7 0 0 1 1 0 .7 .7 0 0 1-.1 1 .7 .7 0 0 1-1.1-.3M171.2 57.6l.4-.4 .5 .1 .1 1.3M171.2 57.2v1.4M171.3 54.1l.5-.4 .4 .1 .1 1.2M171.3 53.7v1.3M172.2 57.6l.5-.4 .4 .1 .1 1.3M172.3 54.1l.5-.4 .5 .1 .1 1.2M173 46.1h-1l-.1 .9a.7 .7 0 0 1 1.1 0 .7 .7 0 0 1-.1 1 .7 .7 0 0 1-1-.3"/>
<path d="M174 46.5l.5-.4v2M166.1 70.1a2.06 2.06 0 0 1 0 3M177.1 71.8h-1.4l.9-1.3v2M177.7 70.6a.39 .39 0 0 0 .2 .6 .7 .7 0 0 1 .8 .3 .7 .7 0 0 1 0 .9 .77 .77 0 0 1-1.2-.3 .76 .76 0 0 1 1-.9 .39 .39 0 0 0 .2-.6l-.3-.1zM179.7 70.6a.63 .63 0 0 1 1 .3 1.32 1.32 0 0 1-.5 1.6h-.2a1.07 1.07 0 0 1-.5-1.6zM181.4 71.5l.5-.4 .5 .1v1.3M181.4 71.1v1.4M182.4 71.5l.5-.4 .5 .1 .1 1.3M184.2 71.5l.5-.4 .5 .1 .1 1.3M184.2 71.1v1.4M185.3 71.5l.4-.4 .5 .1 .1 1.3M192 71.8h-1.4l.9-1.3v2"/>
<path d="M193.6 70.5h-1v.8a.69 .69 0 0 1 1 0 .69 .69 0 0 1-.1 1.1 .69 .69 0 0 1-1.1-.3M195.6 70.8a.57 .57 0 0 0-.6-.3 .57 .57 0 0 0-.5 .4 1.2 1.2 0 0 0 .5 1.6 .61 .61 0 0 0 .7-.6 .61 .61 0 0 0-.6-.7 .61 .61 0 0 0-.7 .6M198 71.3a.39 .39 0 0 1-.2 .5 .39 .39 0 0 1-.4-.1l-.8-.4-.2 .1-.1 .5M199.8 70.5h-.9l-.1 .8a.7 .7 0 0 1 1 0 .7 .7 0 0 1-.1 1 .7 .7 0 0 1-1-.2M200.8 70.6a.63 .63 0 0 1 1 .3 1.32 1.32 0 0 1-.5 1.6h-.2a1.07 1.07 0 0 1-.5-1.6zM203.9 71.8h-1.5l1-1.3v2M204.4 71.5l.5-.4 .5 .1v1.3M204.4 71.1v1.4M205.4 71.5l.5-.4 .5 .1 .1 1.3M207.2 71.5l.5-.4 .5 .1 .1 1.3M207.2 71.1v1.4M208.3 71.5l.4-.4 .5 .1 .1 1.3"/>
<path d="M247.8 72.4h.2l-.1 .1zM260.5 65.4l.1-.1v.1z"/>
</g>
<text font-size="8.8" x="22.4" y="51">PL-1060</text>
<g font-size="4.9">
<text x="67.4" y="64.2">480</text>
<text x="49.4" y="73.4" transform="rotate(-90 49.4 73.4)">75</text>
<text x="67.7" y="92.8" transform="rotate(-90 67.7 92.8)">290</text>
<text x="67.4" y="124.9">180</text>
<text x="50.1" y="140.1" transform="rotate(-90 50.1 140.1)">60</text>
<text x="100.5" y="148.5" transform="rotate(-90 100.5 148.5)">250</text>
<text x="46.2" y="153.5" transform="rotate(-90 46.2 153.5)">370</text>
<text x="104.8" y="151.7" transform="rotate(-90 104.8 151.7)">325</text>
<text x="183.1" y="158.4">32</text>
<text x="100.5" y="168.6" transform="rotate(-90 100.5 168.6)">510</text>
<text x="109.4" y="168.3" transform="rotate(-90 109.4 168.3)">760</text>
<text x="165.1" y="175.7">220</text>
<text x="104.8" y="182.4" transform="rotate(-90 104.8 182.4)">435</text>
</g>
<g font-size="4.4">
<text x="97.4" y="88.2" transform="rotate(-90 97.4 88.2)">430</text>
<text x="72.7" y="99.5">460</text>
<text x="97" y="145.7" transform="rotate(-90 97 145.7)">179</text>
<text x="182" y="152.8">R1/2</text>
<text x="136.5" y="168.6">DL P4020</text>
<text x="193" y="170.7" transform="rotate(-90 193 170.7)">700</text>
<text x="135.8" y="176">DL P4036</text>
</g>
<g font-size="3.2">
<text x="17.1" y="201.5">※주의</text>
<text x="30.3" y="201.5">카운터 설치부 도기허용차는</text>
<text x="80.3" y="201.5">이므로 반드시 실측 확인 후 시공하십시오</text>
<text x="17.1" y="206.4">※ 캐드도면 라인은 참고 이미지이므로 실물과 비교 시 직선이 아닐 수 있습니다</text>
</g>
<g font-size="2.7">
<text x="160.5" y="51.5">실 제품 치수는 아래와 같은 도기 허용공차 내에서 변할 수 있습니다.</text>
<text x="175.3" y="48.1">위생도기 기준에 따라</text>
<text x="160.6" y="58.6">②</text>
<text x="160.7" y="55">①</text>
<text x="173.6" y="58.6">이상 : ±5%</text>
<text x="173.7" y="55">미만 : ±2mm</text>
<text x="196.6" y="55">(KS)</text>
<text x="196.8" y="58.6">(KS)</text>
<text x="160.3" y="65.5">※정확한 시공을 위해서 반드시 제품 사이즈를 실측하고 시공하여 주시기 바랍니다</text>
<text x="160.6" y="62.1">③ 최대 허용공차 : ±25mm</text>
<text x="196.7" y="62.1">(KS)</text>
<text x="160.4" y="72.5">예시</text>
<text x="169.1" y="72.5">길이</text>
<text x="186.7" y="72.5">은</text>
<text x="209.7" y="72.5">까지의 치수 허용차를 가집니다</text>
</g>
<text font-size="2.6" x="132.3" y="207.4">.</text>
</svg>
